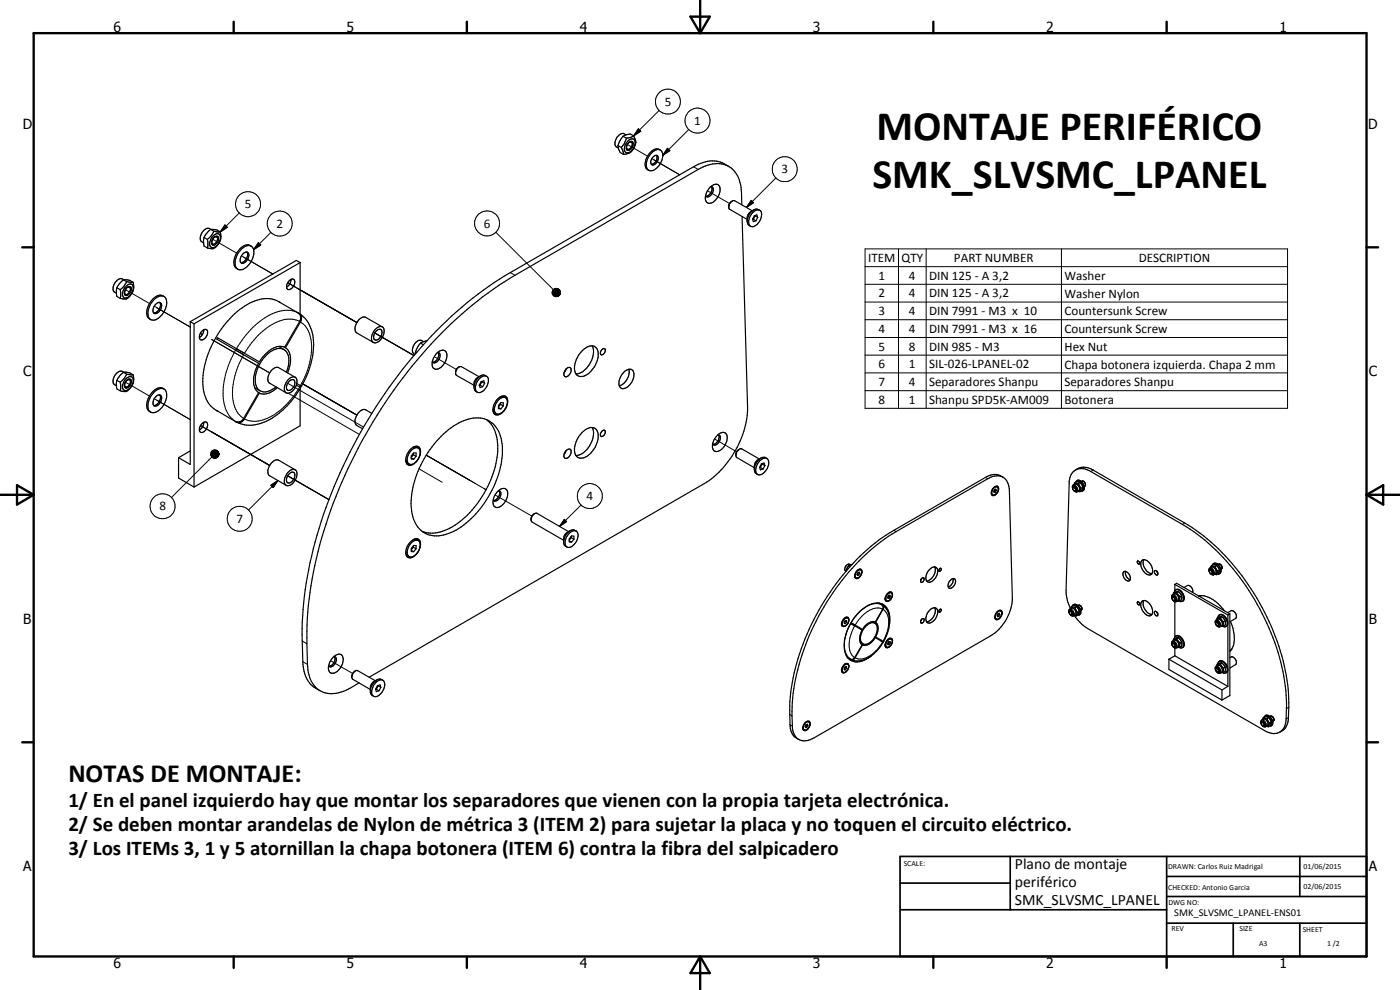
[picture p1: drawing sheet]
<svg xmlns="http://www.w3.org/2000/svg" width="420mm" height="297mm" viewBox="0 0 420 297" stroke-linecap="round" stroke-linejoin="round" font-family="sans-serif">
<g fill="none" stroke="#000" stroke-width=".3">
<path d="M191.6 38.7l.7 .7-2.2 1.4zM197.8 33.1l-7.7 7.7M206.7 38.9l-7.8 7.7M188.3 43.3l6 3.6M195.6 47.6l8.4 4.9-7.8-4.5M200.3 44.5l.7 .7-2.1 1.4zM208.1 50l1.4 .8M212.3 57.2l6.7 3.9M232.9 53.4l-8.9 8.8M63.8 71.8l7.2 4.1M67.5 67.5l.7 .7-2.1 1.4zM71.8 63.9l-5.7 5.7"/>
<path d="M72.5 76.8l9.4 5.4-8.7-5M77.5 72.8l.8 .7-2.2 1.4zM81.3 69.7l-5.2 5.2M148.8 69.7l17.3 17.2M225.5 60.1l.6 .7-2.1 1.4zM259.6 74.7h126.8v47.8h-126.8zM269.7 74.7v47.8M277.9 74.7v47.8M318.5 74.7v47.8M37.7 86.9l7.2 4.2M46.3 91.9l10.8 6.2-10.1-5.8M86.3 84.8l20.8 12"/>
<path d="M89.5 93.9a9.4 9.4 0 0 0-9.3 1 28.6 28.6 0 0 0-9.3 9.7M89.9 96.4a8.9 8.9 0 0 0-9 1.4 24.1 24.1 0 0 0-7.5 8.2M90.2 96.6a8.8 8.8 0 0 1 3.3 8.4 24 24 0 0 1-3.3 10.7M112.5 99.9l11.7 6.8M153.2 81.8l1.3 .8M165.7 87.7l2.5 .1-2.5 .1zM165.7 87.9l2.5-.1-2.4 .4zM165.7 87.8h2.5M165.8 87.4l2.4 .4-2.5-.1zM165.8 88.2l2.4-.4-2.3 .6zM165.9 87.1l2.3 .7-2.4-.4zM165.9 88.4l2.3-.6-2.2 .8z"/>
<path d="M166 86.9l.2-.2 2 1.1zM166 86.9l2.2 .9-2.3-.7zM166 88.6l2.2-.8-2 1zM166.2 86.7l.3-.1 1.7 1.2zM166.2 88.8l2-1-1.7 1.1zM166.5 86.6l.2-.1 1.5 1.3zM166.5 88.9l1.7-1.1-1.5 1.2zM166.7 86.5h.3l1.2 1.3zM166.7 89l1.5-1.2-1.2 1.2zM167 86.5l.3 .1 .9 1.2zM167.3 86.6l.2 .1 .7 1.1zM167.5 86.7l.7 1.1z"/>
<path d="M167.8 86.8l.4 1zM167.9 87l.3 .8zM168.1 87.2l.1 .6zM168.2 87.8l-.9 1.2h-.3zM168.2 87.8l-.7 1.1-.2 .1zM168.2 87.8l-.7 1.1zM168.2 87.8l-.4 .9zM168.2 87.8l-.3 .8zM168.2 87.8l-.1 .5zM168.2 87.8v.3zM259.6 80h126.8M259.6 85.3h126.8"/>
<path d="M259.6 90.6h126.8M259.6 95.9h126.8M37.7 114.7l7.2 4.1M46.3 119.6l10.8 6.3M63.5 101.9l17.4 10M70.7 105a26.3 26.3 0 0 0-3.7 14.5 9 9 0 0 0 3.7 7M73.1 106.4a20.6 20.6 0 0 0-2.8 15.3 6.8 6.8 0 0 0 2.8 3.9M86.3 115l22.8 13.1M86.5 118l21.4 12.3M89.9 116.1a20.2 20.2 0 0 1-11.7 10.1 6.9 6.9 0 0 1-4.8-.5M90.9 115.2l16.2 9.3M130.3 107l6.7 3.9"/>
<path d="M259.6 101.3h126.8M259.6 106.6h126.8M259.6 111.9h126.8M259.6 117.2h126.8M60.2 127.7l20.7 12M63.2 136.1l2.5 .2-2.5 .1zM63.2 136.4l2.5-.1-2.4 .4zM63.2 136.2h2.5M63.3 135.8l2.4 .5-2.5-.2zM63.3 136.7l2.4-.4-2.3 .6zM63.4 135.6l2.3 .7-2.4-.5zM63.4 136.9l2.3-.6-2.2 .8z"/>
<path d="M63.5 135.4l.2-.2 2 1.1zM63.5 135.4l2.2 .9-2.3-.7zM63.5 137.1l2.2-.8-2 1zM63.6 137.2l-12.1 12.1M63.7 135.2l.3-.1 1.7 1.2zM63.7 137.3l2-1-1.7 1.1zM64 135.1l.3-.1 1.4 1.3zM64 137.4l1.7-1.1-1.4 1.2zM64.3 135h.2l1.2 1.3zM64.3 137.5l1.4-1.2-1.2 1.2zM64.5 135h.3l.9 1.3zM64.8 135l.3 .1 .6 1.2z"/>
<path d="M65.1 135.1l.6 1.2zM65.3 135.3l.4 1zM65.4 135.5l.3 .8zM65.6 135.7l.1 .6zM65.7 136.3l-.9 1.2h-.3zM65.7 136.3l-.9 1.2zM65.7 136.3l-.6 1zM65.7 136.3l-.4 .9zM65.7 136.3l-.3 .7zM65.7 136.3l-.1 .5zM65.7 136.3v.2zM127.9 136.6l18 10.3-.6-.3"/>
<path d="M214.4 131.7l6.7 3.9M81.3 145.6l2.1-1.4-1.4 2.1zM83.4 144.2l-8.8 8.8M86.3 142.7l12.4 7.2M125.8 140.7l6.9 4M148.6 148.5l11 6.4M169.4 155.8l.6 .7-2.1 1.4zM174.4 151.5l-6.5 6.4M268.3 159.1l.6 .4M295.7 143.3l.7 .3M297.5 147.8l.3 .6M299.2 146h-.7"/>
<path d="M322.3 145.9a.87 .87 0 0 1 .7 1.3M324.8 144.3l-.1 .2M325.4 145.8h.3M328.1 141.1l-.7 .4M355.5 156.9l-.6 .5M256.5 172.8l.3 .5M258.1 170.9h-.6M352 178.9a.89 .89 0 0 1 .8 1.3M360.5 178.7l-.6 .2M363.3 170.8a.87 .87 0 0 1 .7 1.3M365.8 169.2l-.1 .2M366.5 170.7h.2"/>
<path d="M90.7 192.3l1.4 .9M90.9 198.5l1.4 .8M99.2 198.2l6.6 3.9M255.3 187.1a10.8 10.8 0 0 0-1.4 9l.4 .8 1 .9M256.5 187.7a10.2 10.2 0 0 0-1.3 8l.4 .8 .9 .8M264.7 181.5a5.2 5.2 0 0 0-5.7 1.2l-1.9 1.8-1.7 2.4M264.9 192.6a10.5 10.5 0 0 1-6.3 5.1l-2-.3M264.9 182.8a5.3 5.3 0 0 0-5.8 1.6l-2.5 3.1M265 182.8a5.3 5.3 0 0 1 1.5 5.9l-1.5 3.7M298.6 185.1l.3 .5M299.6 183.3h.6M321.2 183.2l.6 .2 .3 .5-.2 .5"/>
<path d="M323.8 181.6l-.1 .1M324.4 183h.2M352 192.8a.85 .85 0 0 1 .8 1.3M365.1 186.4a.87 .87 0 0 1 .8 1.3M369.7 194.6l-.6 .6M237 214.4l.7 .4M237.1 217.5l.7 .4M240.9 218.4l.3 .5M242 216.5h.6M365.1 200.3a.85 .85 0 0 1 .8 1.3M378.8 216.5a.82 .82 0 0 1 .8 .3 .82 .82 0 0 1-.1 .9M381.4 214.8l-.1 .2"/>
<path d="M382.2 216.3h-.2M386.7 215.3l-.7 .4M386.8 212.2l-.7 .4"/>
<circle cx="200.5" cy="30.5" r="3.8"/>
<circle cx="209.3" cy="36.2" r="3.8"/>
<circle cx="235.5" cy="50.8" r="3.7"/>
<circle cx="74.5" cy="61.3" r="3.8"/>
<circle cx="83.9" cy="67.1" r="3.7"/>
<circle cx="146.2" cy="67" r="3.7"/>
<circle cx="48.8" cy="151.9" r="3.8"/>
<circle cx="71.9" cy="155.6" r="3.8"/>
<circle cx="177" cy="148.8" r="3.8"/>
</g>
<g fill="none" stroke="#000" stroke-width=".35">
<path d="M185.5 43.7l.1 .7M185.5 43.7l1 .5M185.6 44.4l.1 .5a2.11 2.11 0 0 0 1.4 1.5M186.5 44.2l.5 1.2 .1 1M187 40.9l-1.1 1.6-.4 1.2M187 40.9l1 .5M187.9 40.5a1.97 1.97 0 0 0-3 1.3 1.65 1.65 0 0 0 .7 2.6M187.9 40.4h.3a1.92 1.92 0 0 1 1.9 .4M187.9 40.4l-.9 .5M188 41.4l-.8 1.9-.7 .9M188.4 43.1l.4-.4a.69 .69 0 0 1 .8-.3 .69 .69 0 0 1 .5 .8 1.56 1.56 0 0 1-2 1.8 1.91 1.91 0 0 1 .3-1.9zM188.7 42.8a.69 .69 0 0 1 1 0 .69 .69 0 0 1-.1 1 .96 .96 0 0 1-1.5 .8l-.1-.6z"/>
<path d="M190.1 40.8a3 3 0 0 1 .5 2.9 3.6 3.6 0 0 1-3.5 2.7M190.1 40.8l-1.1 .5-1 .1M190.4 43.9a1.46 1.46 0 0 0-.6-2.2 3.1 3.1 0 0 0-2.2 3.8 1.43 1.43 0 0 0 2.3-.6l.3-.6M196 45.5a1.72 1.72 0 0 1 2.7 .1 4.8 4.8 0 0 1-3.1 5.6 1.87 1.87 0 0 1-1.5-2.8l.5-1.2zM197 46.6a2.04 2.04 0 0 1-1.5 2.7M197 46.6a1.98 1.98 0 0 0-1.5 2.7M197 46.6a1.35 1.35 0 0 1 0 2.3 .95 .95 0 0 1-1.5 .4M197.8 44.8a2.56 2.56 0 0 0-3 1.3 4.4 4.4 0 0 0-.9 4.4l.8 .6M197.8 44.8l.4 .2M213.1 56.1a1.64 1.64 0 0 1 3 .1 4.5 4.5 0 0 1-3 4.8 1.54 1.54 0 0 1-1.4-2.3l.5-1.2zM213.3 56h.2M213.5 56a1.65 1.65 0 0 1-.2 2.7 .91 .91 0 0 1-1.6 0"/>
<path d="M213.5 56a2.18 2.18 0 0 1-1.6 2.8M218.7 50a8.4 8.4 0 0 0-9.1-.7l-56.4 32.5a116.5 116.5 0 0 0-33.7 30.8 143.6 143.6 0 0 0-27.9 64.4 102.7 102.7 0 0 0-.7 21.5 9 9 0 0 0 5.2 8.8M61.2 71.2l-.1 1 .1 1.6 1.1 .6M61.2 71.2l1.1 .6M62.3 71.8v2.6M63.2 68.8l-1.4 1.4-.6 1M63.2 68.8l1.9 .2 1 .6M63.2 68.8l1 .6M63.3 68.8a1.98 1.98 0 0 0-2.9 1.4 1.65 1.65 0 0 0 .7 2.7M64 71.5l.6-.5h.4a1.34 1.34 0 0 1 0 1.5 1.34 1.34 0 0 1-1.3 .7l-.1-.8zM64.1 71.3a.82 .82 0 0 1 1.2-.4 .82 .82 0 0 1 .2 1.2 1.52 1.52 0 0 1-1.8 1.3l-.2-.8zM64.2 69.4l1.9 .2"/>
<path d="M64.2 69.4a5.4 5.4 0 0 1-1.9 2.4M65.3 73.4a1.29 1.29 0 0 1-1.1 .9 1.29 1.29 0 0 1-1.2-.6 3.1 3.1 0 0 1 2.4-3.6 1.68 1.68 0 0 1 .3 2.7 2.36 2.36 0 0 1-2.3 1.8l-1.1-.2M66.1 69.6l.1 .8a3.6 3.6 0 0 1-.9 3.1M72.5 74.7a2.35 2.35 0 0 1 3.1-.7 4.2 4.2 0 0 1-.6 5 3.5 3.5 0 0 1-3.6 1.8 2.46 2.46 0 0 1-.6-3.2l.5-1.4zM72.9 76.2a.99 .99 0 0 1 1.5-.4 .99 .99 0 0 1 .2 1.4 1.76 1.76 0 0 1-2.3 1.6 2.2 2.2 0 0 1 .6-2.6zM74.1 75.6a2.35 2.35 0 0 1-1.8 3.2M75.4 73.8a2.65 2.65 0 0 0-3.5 1 4.8 4.8 0 0 0-1.3 5.4l.8 .6M90.1 78.8l-1.2-.7-31.8 18.4M90.1 78.8v15.4M90.1 78.8l-31.9 18.4M218.7 61.9a1.72 1.72 0 0 1 1.8-1.7l5.3 3M219.8 60.3a1.78 1.78 0 0 0-.9 2.4l5.3 3.1"/>
<path d="M222.6 61.5l-.1-3.6a8.5 8.5 0 0 0-4.7-8.4 9.8 9.8 0 0 0-8.3 1.3l-55 31.8a124 124 0 0 0-40.1 40.1 146.1 146.1 0 0 0-16.5 34.5 109.1 109.1 0 0 0-5.5 43 7.7 7.7 0 0 0 5.8 7.8 10.9 10.9 0 0 0 7.1-1.6l2.5-1.5M222.7 64.9l1.7 57.2a28.4 28.4 0 0 1-13 23l-100.6 58.1M225.7 64.1l.5-.6a1.35 1.35 0 0 1 1.9-.4 1.35 1.35 0 0 1 .4 1.9 3.1 3.1 0 0 1-3.2 2.9 2.42 2.42 0 0 1 .2-3.5zM226.1 65.8h-.3M226.1 65.8l.8 .5M226.2 63a2.98 2.98 0 0 0-1.5 4.5l.5 .4M226.6 64.7v.1M226.6 64.8l-.5 1M226.6 64.8l.8 .4M227.4 65.2l-.3-.7-.7 .2-.6 1 .3 .8 .8-.2M227.4 65.2l-.5 1.1M228 63.1a2.17 2.17 0 0 0-3.2 1.3l-.6 1.8"/>
<path d="M35.1 86.4l-.2 .8 .2 1.7 1 .6M35.1 86.4l1 .5M36.1 86.9v2.6M37 83.9l-1.1 1.1-.8 1.4M37 83.9l2 .2 1 .6M37 83.9l1 .6M37.1 83.9a1.79 1.79 0 0 0-2.7 1.1 1.83 1.83 0 0 0 .6 3M37.5 86.2l.5-.5a1.14 1.14 0 0 1 1.6-.4 1.14 1.14 0 0 1 .4 1.6 2.89 2.89 0 0 1-2.6 2.5 1.91 1.91 0 0 1-.1-2.9zM37.9 86.5l.9-.4a1.49 1.49 0 0 1-1 2.3l-.3-.3-.1-.6zM38 86.4a.77 .77 0 0 1 .8-.5 .77 .77 0 0 1 .6 .8 1.62 1.62 0 0 1-1.9 1.8 1.77 1.77 0 0 1 .5-2.1zM38 84.5l2 .2M38 84.5l-.8 1.4-1.1 1"/>
<path d="M40 84.7a4.3 4.3 0 0 1-2 5l-1.9-.2M46.3 89.8a2.17 2.17 0 0 1 3.4-.4 5.4 5.4 0 0 1-3.5 6.7 1.83 1.83 0 0 1-1.8-2.6 6.6 6.6 0 0 1 1.9-3.7zM47.9 90.7a2.37 2.37 0 0 0-1.8 3.2M47.9 90.7l.2 .1a2.07 2.07 0 0 1-.8 3.1l-.7 .2-.5-.2M48 90.7a2.37 2.37 0 0 1-1.9 3.2M49.2 88.9a2.34 2.34 0 0 0-3.2 .7 4.9 4.9 0 0 0-1.6 5.7l.8 .6M57.1 96.5v42.9l-3.5-2.1M57.1 96.5l1.1 .7M58.2 97.2v48.9M60.2 99.9l.5 .5M60.5 99.4a.93 .93 0 0 1 .9-.6 .93 .93 0 0 1 .9 .6 2.08 2.08 0 0 1-2.2 2.5 1.87 1.87 0 0 1 .4-2.5zM61.2 98.9a2.71 2.71 0 0 1-1.4 2.4"/>
<path d="M84 90.7a8.8 8.8 0 0 0-9.1 .3 29.2 29.2 0 0 0-14 24.3 8.9 8.9 0 0 0 3.9 7.7l.4 .3M84.1 90.8l-.2-.2 5.6 3.3M86.9 84.1a.84 .84 0 0 1 .9-.4 .84 .84 0 0 1 .7 .7 2 2 0 0 1-2.2 2.4 1.95 1.95 0 0 1 .6-2.7zM87.3 83.8a2.6 2.6 0 0 1-1.3 2.3M89.5 93.9a1.89 1.89 0 0 1 .4 2.5l-4.5 7.8M89.5 93.9a1.75 1.75 0 0 1 .7 2.7l-4.5 7.8M89.8 94.1a10.3 10.3 0 0 1 4.3 9.3 26.2 26.2 0 0 1-3.6 12.5M112.7 98.8a1.42 1.42 0 0 1 1.2-.8 1.42 1.42 0 0 1 1.3 .7 3.5 3.5 0 0 1-3 4.1 1.89 1.89 0 0 1-.4-2.7zM112.9 99.4a.93 .93 0 0 1 .9-.6 .93 .93 0 0 1 .8 .6 2 2 0 0 1-2.3 2.5 2.1 2.1 0 0 1 .6-2.5zM114.8 98.1l-5-2.9a2.29 2.29 0 0 0-2.8 1.7 2.33 2.33 0 0 0 .1 3l4.9 2.8M35.1 114.1l-.2 .9 .2 1.7 1 .6M35.1 114.1l1 .6"/>
<path d="M36.1 114.7v2.6M37 111.7l-1.1 1.1-.8 1.3M37 111.7l1.6 .1 1.4 .6M37 111.7l1 .6M37.1 111.7a1.98 1.98 0 0 0-2.9 1.4 1.63 1.63 0 0 0 .8 2.6M37.5 114.9l-.1 .3M37.6 114.7l.4-.6 .8-.2a1.32 1.32 0 0 1 .1 1.5 1.32 1.32 0 0 1-1.4 .6l-.1-.8M38 114.2l.4-.4a.66 .66 0 0 1 .7 0 .66 .66 0 0 1 .3 .7 1.78 1.78 0 0 1-1.8 1.9 1.35 1.35 0 0 1 .2-2zM38 112.3l2 .1M38 112.3l-.8 1.3-1.1 1.1M39.5 115.7a1.82 1.82 0 0 1-2.5 1.2 2.83 2.83 0 0 1 2.4-3.9l.3 .2a2.71 2.71 0 0 1-.8 3.4l-.9 .9-1.9-.2M40 112.4l.2 1.4-.2 1.3-.4 .6"/>
<path d="M46.3 117.6a2.35 2.35 0 0 1 3.4-.5 5.2 5.2 0 0 1-3.8 6.7 1.85 1.85 0 0 1-1.5-2.5 6.6 6.6 0 0 1 1.9-3.7zM47.9 118.5a2.37 2.37 0 0 0-1.8 3.2M47.9 118.5a1.51 1.51 0 0 1 .1 2.4 1.31 1.31 0 0 1-1.9 .8M48 118.5a2.37 2.37 0 0 1-1.9 3.2M49.2 116.7a2.57 2.57 0 0 0-3.5 .9 4.9 4.9 0 0 0-1.3 5.5l.8 .5M71.2 104.7l-.3 .5M76.4 116.3l1.7 1M77.6 117.8l-4.6 7.9-.8 .8-1.3 .1M77.6 117.8l.2 .1M77.8 117.9l-4.7 8.1a1.83 1.83 0 0 1-1.8 .7M83.2 116.3a5.2 5.2 0 0 1-5.4 1.6M83.6 103.9l1.6 1"/>
<path d="M85.4 104.2a5.1 5.1 0 0 0-5.6 1.9l-2 2.5-12.5-7.3-.2 .5 12.5 7.2a8.2 8.2 0 0 0-.8 8l.8 .8M85.4 104.2l.3 .2M85.7 104.4a5 5 0 0 1 1.2 5.7l-.6 1.8M85.9 111.7a5.6 5.6 0 0 0-.5-6.7 4.2 4.2 0 0 0-5.1 1.2 9.8 9.8 0 0 0-3.3 10 3.1 3.1 0 0 0 4.9 .6l.9-.7M86.7 114.5a.91 .91 0 0 1 1.1-.6 .91 .91 0 0 1 .7 .9 2.27 2.27 0 0 1-2.2 2.3 1.84 1.84 0 0 1 .4-2.6zM88.6 113.2l-5-2.9a2.52 2.52 0 0 0-2.9 2.1 2.09 2.09 0 0 0 .2 2.6l5 2.9M88.6 113.2a2.95 2.95 0 0 0-3.2 2.8 1.27 1.27 0 0 0 0 1.4 1.27 1.27 0 0 0 1.4 .5 3.8 3.8 0 0 0 2.3-2.8M88.6 113.2l.5 .6v1.3M88.9 115.6l1.2 .6M89.1 115.1l1.4 .8M90.1 116.2l.1 .1a27.3 27.3 0 0 1-5.8 7.1 14.1 14.1 0 0 1-11 4.1l-2.7-1M90.1 115.7v.5"/>
<path d="M90.1 116.6v11.2l-31.9 18.3M90.5 115.9h.1M124.7 105.7v.4M124.7 105.7l.2 .1M126.2 103l-.9 1.2-.6 1.5M126.2 103l.9 .4M127.1 102.5a1.97 1.97 0 0 0-3 1.3 1.65 1.65 0 0 0 .4 2.5M128.1 102.3l-1.9 .7M129.7 108.5l.2 .2M131.1 105.9a1.64 1.64 0 0 1 3 .1 4.4 4.4 0 0 1-3 4.8 1.54 1.54 0 0 1-1.4-2.3l.5-1.2zM131.3 105.8h.2M131.5 105.8a2.2 2.2 0 0 1-1.6 2.9"/>
<path d="M131.5 105.8a1.46 1.46 0 0 1 0 2.4 1.11 1.11 0 0 1-1.6 .5M137.6 110.2l-.6 .7-.3 .8M143.8 113l-5.3-3a1.69 1.69 0 0 0-1.5 .9 1.69 1.69 0 0 0 0 1.7l5.3 3M144.1 115.6h-.3M144.1 115.6l.8 .4M144.2 112.8a3.1 3.1 0 0 0-1.7 4.3 1.69 1.69 0 0 0 2.7 0 3.5 3.5 0 0 0 1-4.1l-.2-.1M144.6 114.5v.1M144.6 114.6l-.5 1M144.6 114.6l.8 .4M145.4 115l-.2-.7-.8 .2-.6 1 .3 .8 .8-.3M145.4 115l-.5 1M146 112.9a1.76 1.76 0 0 0-2.7 .7l-.8 1.3-.2 1.1"/>
<path d="M146 112.9a2.64 2.64 0 0 0-3 2 2.44 2.44 0 0 0 .1 2.7M150 119.2a4 4 0 0 0-1.6 5 1.94 1.94 0 0 0 2.5-.6M150 119.2a1.39 1.39 0 0 1 1.6-.3 1.39 1.39 0 0 1 .8 1.5 3.8 3.8 0 0 1-3.2 3.8l-1-.6-.3-.8M150.3 119l-.3 .2M150.3 119a1.69 1.69 0 0 1 1.8 .7 1.69 1.69 0 0 1 0 2l-.3 .7-1 1.2M151.6 119.3a3.5 3.5 0 0 0-3.2 4l.3 .7M169.9 110.7a.8 .8 0 0 1 1-.5 .8 .8 0 0 1 .5 1.1 1.62 1.62 0 0 1-2 1.6 2.05 2.05 0 0 1 .5-2.2zM169.9 110.7l-.6 1.1M174.7 105.3a3.2 3.2 0 0 1 3.9-1.2 4.1 4.1 0 0 1 .2 5.1 5.6 5.6 0 0 1-4.5 3.8 2.52 2.52 0 0 1-1.8-3.5l.6-2zM177.7 103.8a4.7 4.7 0 0 1-.1 4.3l-.8 1.4a5.1 5.1 0 0 1-4 2.7M180.6 104.9l.7-.3a1.14 1.14 0 0 1-.7 1.9 .86 .86 0 0 1-.5-.8 .86 .86 0 0 1 .5-.8zM187.2 111.7a1.66 1.66 0 0 1 1.5-.9 1.66 1.66 0 0 1 1.5 .9 4.2 4.2 0 0 1-3.5 4.9 1.86 1.86 0 0 1-.8-2.8z"/>
<path d="M188.7 110.8a4.4 4.4 0 0 1-2.9 4.9M53.6 137.3v6.1l4.6 2.7M57.1 135.3l-3.5 2M60.5 127.2a.93 .93 0 0 1 .9-.6 .93 .93 0 0 1 .9 .6 2.08 2.08 0 0 1-2.2 2.5 1.87 1.87 0 0 1 .4-2.5zM61.2 126.7a2.71 2.71 0 0 1-1.4 2.3M65.3 123.4l-.2-.2 5.6 3.3M70.7 126.5l.5 .1M111.6 124l-1.8-1a2.73 2.73 0 0 0-3.1 2.5l-.2 1 .3 .8 2 1.4M121.8 137.9l.2 .8 .8 .5M123 135a2.2 2.2 0 0 1 2.7-.9 3.9 3.9 0 0 1-2.1 5.4 1.3 1.3 0 0 1-1.4-.2 1.3 1.3 0 0 1-.4-1.3l.3-1.5zM123.4 137.4l.8 .4M123.9 134.3a1.67 1.67 0 0 1 2 .4 1.67 1.67 0 0 1 0 2.1 3.2 3.2 0 0 1-2.9 2.5 2.17 2.17 0 0 1-.2-3.3 2.57 2.57 0 0 1 2.6-1.6"/>
<path d="M124 136.1l.1 .3M124.1 136.4l.8 .5M124.1 136.4l-.7 .8M124.9 136.9v-1h-.7l-.8 .9v.9l.8 .1M124.9 136.9l-.7 .9M132.4 130.9a15.3 15.3 0 0 1 11.8-5.5 7.6 7.6 0 0 1 6.3 6.8 26.4 26.4 0 0 1-5.1 18.6 21.2 21.2 0 0 1-13 9.9 7.1 7.1 0 0 1-8.5-5.6 24 24 0 0 1 2.9-16.5 33.3 33.3 0 0 1 5.6-7.7zM146 125.9a9.9 9.9 0 0 1 3.4 7.7 30.1 30.1 0 0 1-14.4 24.9 10 10 0 0 1-8.3 .9M149.6 122.3l.7 .4M150.2 120.9v.4M150.2 121.3l.8 .5M150.2 121.3l-.6 .8M151 121.8v-.9l-.7-.1-.7 .9v.9l.7 .1"/>
<path d="M151 121.8l-.7 .9M169.9 135.2a.84 .84 0 0 1 .7-.5 .84 .84 0 0 1 .8 .6 1.84 1.84 0 0 1-1.9 2.2 1.83 1.83 0 0 1 .4-2.3zM169.9 135.2l-.6 1.1M174.7 129.8a3.1 3.1 0 0 1 4.1-1.1 3.6 3.6 0 0 1 .4 4 7.9 7.9 0 0 1-3.8 4.6 2.22 2.22 0 0 1-2.4-.4 2.22 2.22 0 0 1-.6-2.4 8.2 8.2 0 0 1 2.3-4.7zM177.7 128.3a6.5 6.5 0 0 1-2.3 7.3l-1.5 .9-1.1 .2M180.6 129.4l.8-.3a1.11 1.11 0 0 1 .1 1.3 1.11 1.11 0 0 1-1.3 .4v-.8zM213.9 133.1l.1 .2M215.3 130.6a1.67 1.67 0 0 1 2.8-.2 4.2 4.2 0 0 1-3.1 5.1 1.48 1.48 0 0 1-1.2-2l.5-1.5zM215.4 130.5h.2M215.6 130.5a1.65 1.65 0 0 1-.2 2.6l-.9 .5-.5-.3M215.6 130.5a2.17 2.17 0 0 1-1.6 2.8M220.8 136.6l.2 .6 5.4 3.1"/>
<path d="M221.3 135.2l-.5 1.4M221.7 134.9l-.7 .9-.2 .8M221.7 134.9l-.2 .2M221.7 134.9l.4-.2h.6l5.2 3M228 138.2l.6-.4a1.32 1.32 0 0 1 1.8-.1 1.32 1.32 0 0 1 .3 1.7 3.7 3.7 0 0 1-3 3.1 1.76 1.76 0 0 1-.7-2.5zM228.2 137.5a4.7 4.7 0 0 0-1.8 3.2M228.7 139.1l.1 .1M228.8 139.2l-.6 1.1M228.8 139.2l.8 .5M229.6 139.7l-.3-.8-.8 .3-.5 1 .2 .8 .8-.3M229.6 139.7l-.6 1M230.2 137.5a2.18 2.18 0 0 0-3 .6l-.8 1.5v1.4l.2 .8 .8 .6"/>
<path d="M86.3 141.9a1.77 1.77 0 0 1 2.5-.8 3.4 3.4 0 0 1-2.7 4.6 1.98 1.98 0 0 1-.3-3.1zM86.9 142a.84 .84 0 0 1 1-.4 .84 .84 0 0 1 .6 .9 2.25 2.25 0 0 1-2.2 2.4 1.92 1.92 0 0 1 .6-2.9zM88.6 141l-5-2.9a2.74 2.74 0 0 0-3.1 2.4l-.1 .8a1.38 1.38 0 0 0 .5 1.4l5 2.9M148 150l.1 .2M149.1 147.7a1.92 1.92 0 0 1 2.9-.7 4 4 0 0 1-3.1 5.3 2.13 2.13 0 0 1-.7-3.1zM149.6 147.3h.2M149.8 147.3a1.11 1.11 0 0 1 .3 1.8 1.38 1.38 0 0 1-2 1.1M149.8 147.3a2.17 2.17 0 0 1-1.7 2.9M159.4 156l.3 .6 9.5 5.5M159.4 155.7v.3M159.5 155.4l-.1 .6M160.4 154.1l-.9 1.3"/>
<path d="M160.4 154.1h.8l9.4 5.4M160.4 154.1l-.7 .6-.3 .7M171.1 159.3l-1.1 .6-.6 .6-.2 1.1v1.2a1.65 1.65 0 0 0 1.3 1.5 1.65 1.65 0 0 0 1.8-.9 3.2 3.2 0 0 0 .7-4 2.47 2.47 0 0 0-3 1.8 2.67 2.67 0 0 0 0 2.8M172.9 159.3a2.26 2.26 0 0 0-3.2 1.4l-.5 1.8M228.2 140.3h-.2M228.2 140.3l.8 .4M298 146.6l1-.8a.96 .96 0 0 1 .5 1.6 1.35 1.35 0 0 1-1.8 1.1l-.2-.8zM298.2 147.4h.2M298.2 147.4l.2 .4 .3-.1M298.4 147.4l.3 .3M298.4 146.3l.4-.3a.97 .97 0 0 1 .9 .8 .97 .97 0 0 1-.5 1.1 .82 .82 0 0 1-1.2 .6 .82 .82 0 0 1-.2-1.3zM298.6 146.9l-.2 .5"/>
<path d="M298.6 146.9l.4 .3M298.6 146.9h.1M299 147.2l-.1-.4-.4 .1-.3 .5M299 147.2l-.3 .5M299.2 146l.1 .1M301 143.2a4.5 4.5 0 0 0-5.3 .1l-27.4 15.8a64.9 64.9 0 0 0-23.3 25.3 61.3 61.3 0 0 0-7.8 34.2l.4 1.3a3.4 3.4 0 0 0 2.1 2M321.9 146.4a.49 .49 0 0 1 .6-.1 .49 .49 0 0 1 .3 .6l-.1 .3h-.3M322 146.8l-.1-.6a.71 .71 0 0 1 1.1 .1 .71 .71 0 0 1-.2 1M322.1 145.6a1.21 1.21 0 0 1 1.5-.1 1.21 1.21 0 0 1 .4 1.5l-.8 .6M322.1 145.5a1.33 1.33 0 0 1 1 2.1l-.5-.1-.5-.5M322.1 145.5a1.08 1.08 0 0 0-.2 1.2 1.08 1.08 0 0 0 1 .6M322.1 146a.84 .84 0 0 1 .8 1.3"/>
<path d="M322.6 144.8a1.51 1.51 0 0 1 2.3 1.2v.2M322.6 144.8l1.1 .3M322.6 144.8l-.2 .6M322.8 141a4.4 4.4 0 0 1 5.3 .1l27.4 15.8a67.2 67.2 0 0 1 26.7 32.6 55.3 55.3 0 0 1 4.3 27.3l-.8 1.7-1.6 1.2M323.1 144.3a1.98 1.98 0 0 1 1.8 3l-.4 .1M323.1 144.3l-.2 .3M323.2 144.3a1.34 1.34 0 0 1 2 1l.2 .6M323.5 147.4l.6 .1M323.7 145.1l.8 1.4M324.2 144.8l-.5 .3M324.5 146.5l-.4 1M324.9 146.2l-.3 1-.5 .3"/>
<path d="M324.9 146.2l-.4 .3M325.2 144.4l.4 .5M325.2 144.4l-.6 .2M325.3 144.4l-.4-.1-.3 .2M325.4 144.6l.3 .6M325.4 145.9v1l-.5 .4M325.7 144.9v.3M325.7 145.5l-.3 .3M325.7 145.2l.1 .2M325.7 145.2v.3M325.8 145.5l-.4 .4M121.8 165.7l.1 .5"/>
<path d="M121.8 166.2a1.34 1.34 0 0 0 .9 1.2 1.34 1.34 0 0 0 1.5-.4 4 4 0 0 0 1.6-4.6 1.56 1.56 0 0 0-2.3 .4 3.4 3.4 0 0 0-.9 4.1M123.4 165.1l.8 .4M123.9 162.1l1-.3 .6 .4M124 163.8l.1 .4M124.1 164.2l.8 .4M124.1 164.2l-.7 .8M124.9 164.6v-.9h-.7l-.8 .8v1h.8M124.9 164.6l-.7 .9M125.4 165.6a2.06 2.06 0 0 1-3.2 1l-.3-.4M125.5 165.5a3.3 3.3 0 0 0 .2-3.6 2.48 2.48 0 0 0-3.2 1.6l-.5 1.2-.2 1.5M170.8 162.3l.7 .4M171.4 161l.1 .3"/>
<path d="M171.5 161.3l.7 .5M171.5 161.3l-.7 .8M172.2 161.8v-.9l-.7-.1-.7 .9v.9l.7 .1M172.2 161.8l-.7 .9M253.8 169.9l-.1 .2M254 171.1v.1M254 171.1l.1 .1M254 171.2h.1M254.8 169.7l-.8 1.4M254.8 169.7l.4 .2M255.2 169.5a1.27 1.27 0 0 0-1.3 .2 1.27 1.27 0 0 0-.3 1.4l.3 .3M255.7 169.3l-.9 .4"/>
<path d="M256.8 173.3l.1 .1M257 171.4l1-.7a1.22 1.22 0 0 1 .2 2.2 .88 .88 0 0 1-1 .7 .88 .88 0 0 1-.7-1zM257.2 171.4l.6-.5a.88 .88 0 0 1 .8 .7 .88 .88 0 0 1-.3 .9 1.11 1.11 0 0 1-1.6 .7 1.9 1.9 0 0 1 .5-1.8zM257.2 172.3h.1M257.3 172.3l.4 .3M257.6 171.7v.1M257.6 171.8l-.3 .5M257.6 171.8l.4 .2M257.8 168.3a53.6 53.6 0 0 1 11.1-8.8l27.5-15.9a3.8 3.8 0 0 1 6.1 1.4l.4 2.2 .9 32.1a14.2 14.2 0 0 1-6.5 11.5l-53 30.6a3.9 3.9 0 0 1-6.3-1.9 58.4 58.4 0 0 1 7-33.2 71.7 71.7 0 0 1 12.8-18zM258 172l-.1-.3-.4 .1-.3 .5 .1 .4 .4-.1M258 172l-.3 .6M265.6 179.8l.5 .5"/>
<path d="M266.5 179.4l.3 .2M266.6 177.8l.8-.2a1.64 1.64 0 0 1 .2 1.7 1.64 1.64 0 0 1-1.5 1 1.61 1.61 0 0 1 1.4-2.5l.3 .5-.2 1M266.7 177.8a2.09 2.09 0 0 0-.9 2.5l.3 .2 .6-.2 .8-.8M266.7 178.7l.1 .2M266.8 178.9l-.3 .3M266.8 178.9l.4 .2M266.9 177.7l.6 .2M267.2 179.1v-.5h-.4l-.3 .5v.4l.3 .1M267.2 179.1l-.4 .5M276.6 173.6a.47 .47 0 0 1 .7-.2 .47 .47 0 0 1-.1 .8 .53 .53 0 0 1-.8 .5 .53 .53 0 0 1 0-.9zM276.6 173.6l-.3 .5M278.8 171.1a1.53 1.53 0 0 1 2.4-.6 3.2 3.2 0 0 1-2.7 4.2 1.97 1.97 0 0 1-.2-3z"/>
<path d="M280.5 170.1a3.3 3.3 0 0 1-2.4 4.2M281.9 170.7l.4-.2a.5 .5 0 0 1 .1 .6 .5 .5 0 0 1-.6 .2zM285.6 173.8a.84 .84 0 0 1 1.1 .1 .84 .84 0 0 1 0 1.1 1.47 1.47 0 0 1-2 1.3 2.13 2.13 0 0 1 .9-2.5zM286 173.6a2.22 2.22 0 0 1-1.4 2.5M337.2 171.6a1.38 1.38 0 0 1 1.9 1.2 .86 .86 0 0 1 0 1.1 .86 .86 0 0 1-1 .3 2.19 2.19 0 0 1-.9-2.6zM337.8 171.4a2.17 2.17 0 0 0 1.4 2.5M341.4 168.4a.55 .55 0 0 1 .5 .3 .55 .55 0 0 1-.1 .6l-.4-.4zM342.7 168.2a1.9 1.9 0 0 1 2.6 1.2l.5 1a1.73 1.73 0 0 1-.1 1.8 1.73 1.73 0 0 1-2.6-1 2.81 2.81 0 0 1-.4-3zM343.3 167.9a3.3 3.3 0 0 0 2.4 4.2M346.5 171.2a.75 .75 0 0 1 .9 .4 .75 .75 0 0 1-.2 1l-.7-.7zM347.2 171.4l.3 .5M351.7 179.5l.1 .2"/>
<path d="M351.7 179.3v.2M351.8 178.6l-.2 .3 .2 .8M351.8 178.6a1.26 1.26 0 0 1 1.2 .6 1.26 1.26 0 0 1-.1 1.4h-.3M351.8 179.7l.8 .9M351.8 179.2v-.2a.82 .82 0 0 1 1 1.1M351.8 179.2l-.1 .3M351.8 178.6l.6-.4a1.2 1.2 0 0 1 1.3 .9 1.2 1.2 0 0 1-.7 1.4M351.8 179.2l.2-.1 .4 .3 .2 .3-.2 .5M351.8 179.7l.6 .6M351.8 179.2v.1M351.9 178.9a.79 .79 0 0 1 .9 .4 .79 .79 0 0 1 0 .9M352.2 177.9l-.1 .5"/>
<path d="M352.4 177.8a1.01 1.01 0 0 1 .6-.9 1.01 1.01 0 0 1 1.1 .1 2.58 2.58 0 0 1 1.1 3.2l-.4 .3M352.6 175.3v1.9M352.6 175.3l.5-.3 16 9.2M352.6 175.3l15.9 9.2M353 176.9a2.48 2.48 0 0 1 1.9 3.5h-1M353.1 177.8l1 1.2M353.1 177.8l-.9 .1M353.6 177.5l-.9 .1-.5 .3M353.6 177.5l1 1.2M353.6 177.5l-.5 .3M354.1 179v1.3M354.6 178.7a1.25 1.25 0 0 1-.5 1.6"/>
<path d="M354.6 178.7l-.5 .3M355.3 176.3l1.1-.6a1.64 1.64 0 0 1 1.5 2.1M359.7 178.8a8.1 8.1 0 0 1 7.3 3.9l.4 .6M360.4 178.7l-.5 .2M362.9 171.3l.1-.1a.59 .59 0 0 1 .6 .3 .59 .59 0 0 1-.1 .7h-.1M363 171.7a.67 .67 0 0 1-.2-1 .67 .67 0 0 1 1-.1 1.34 1.34 0 0 1 .3 1.9h-.3l-.7-.6M363 170.5l.6-.4a1.32 1.32 0 0 1 1.2 2l-.6 .4M363.1 170.9a.73 .73 0 0 1 .9 .3 .73 .73 0 0 1-.2 1M363.3 172.1l.2 .1M363.4 172.2a.66 .66 0 0 1-.5-.6 .66 .66 0 0 1 .5-.7 .98 .98 0 0 1 .4 1.3M363.5 172.2h.3M363.6 169.7l1.1 .3"/>
<path d="M363.6 169.7l-.3 .6M363.6 169.7l.5-.3 1.1 .3M363.9 169.5l.1-.2a1.11 1.11 0 0 1 1.7 .6l.6 1.4-.2 .7M364.2 169.2l.7-.2 .7 .4M364.5 172.3l.7 .1M364.7 170l.8 1.4M365.2 169.7l.8 1.4M365.2 169.7l-.5 .3M365.5 171.4l-.3 1M365.6 169.4l.8 1.4M366 171.1l-.5 .3M366 171.1l-.3 .9-.5 .4"/>
<path d="M366.1 169.3l-.5 .2M366.1 169.3l-.5 .1M366.1 169.3l.5 .4M366.1 169.3l.6 .5 .1 .5M366.1 172.1l-.2 .1M366.4 170.8a1.01 1.01 0 0 1-.9 1.5M366.6 169.8l.2 .5M366.7 170.4l-.3 .3M366.8 170.4l-.4 .4M366.8 170.3v.1M98.6 199.7l.1 .2M100 197.1a1.7 1.7 0 0 1 2.8-.2 4.2 4.2 0 0 1-3 5.1 1.55 1.55 0 0 1-1.2-2.3l.4-1.2z"/>
<path d="M100.2 197h.2M100.4 197a1.36 1.36 0 0 1 .1 2.2l-.6 .7a.87 .87 0 0 1-1.2 0M100.4 197a2.19 2.19 0 0 1-1.7 2.9M252.5 187.3l.6 .5M253.4 186.9l.3 .2M253.6 185.3l.8 .1M253.6 199.2l.8 .1M253.6 186.2l.1 .2M253.7 186.4l.4 .3M253.7 186.4l-.3 .4M254.1 186.7v-.5h-.4l-.3 .4v.5h.3M254.1 186.7l-.4 .4"/>
<path d="M254.3 197.2l1.1 .7M254.4 185.4a1.6 1.6 0 0 0-1.3 2.4M254.4 185.4l.3 .9M254.4 199.3l.3 .4-.2 1M254.4 199.3a1.6 1.6 0 0 0-1.3 2.4M254.6 186.6a.85 .85 0 0 0-.1-1.4 .85 .85 0 0 0-1.3 .5 1.45 1.45 0 0 0-.1 2.3l.8-.3 .7-.9M254.7 186.5a1.57 1.57 0 0 1-1.6 1.3M255 197.9l1.3 .3M255.3 187.1l.1 .1M255.4 187.2l3.3 1.9a4 4 0 0 0-.2 4.2l.2 .2M255.5 186.9l-.1 .2M258.1 192.7l.9 .5"/>
<path d="M258.7 193.5l-2.3 4-.5 .3-.5 .1M258.9 193.5l-2.3 3.9-.5 .5h-.7M259.9 187.8a1.93 1.93 0 0 1 3.2-.2 4.8 4.8 0 0 1-3.5 5.7 1.85 1.85 0 0 1-1.3-2.8l.8-1.6zM261.7 186.5l.8 .5M262.5 191.2l.2 .1M262.6 191l.2 .1M262.7 191.3l2.3 1.4M262.7 191.3a3.4 3.4 0 0 1-4 2.2M262.7 186.6a3.3 3.3 0 0 0-3.3 1.5l-.5 .7-3.5-1.9M262.7 186.6l.1 .1M262.7 191.1l-.1 .2M262.8 191.1l2.3 1.3"/>
<path d="M262.8 186.7a3.1 3.1 0 0 1 .2 4l-.2 .4M263.7 180.9l1 .6M264.4 192l-.1 .3M264.7 181.1l.8 1.1M264.7 181.5l.3 .4v.7l-2.3 4M264.7 181.5a4.9 4.9 0 0 1 2.3 4 11.5 11.5 0 0 1-.7 4.7l-1.2 2.2M265 181.4l.1 1.3-2.3 4M265 192.7h.1a12.2 12.2 0 0 1-6.5 5.5l-1.6 .1-1.6-.4M265.1 192.4l-.1 .3M265.6 193.7l.5 .5M266.6 191.7l.4-.1 .5 .2M266.7 192.6l.1 .2"/>
<path d="M266.8 192.8l.4 .2M266.8 192.8l-.3 .4 .3 .2M266.9 187.5a5.7 5.7 0 0 0-1.7-6 5.6 5.6 0 0 0-6.3 1.3 14.1 14.1 0 0 0-5.3 12.9 3.8 3.8 0 0 0 5.8 2.4l2.2-1.4M267.2 193v-.5h-.4l-.3 .4v.5h.3M267.2 193l-.4 .4M267.5 191.8a1.59 1.59 0 0 1-1.4 2.4M267.5 191.8a1.6 1.6 0 0 0-1.4 2.4M267.7 192.8a.82 .82 0 0 0 .1-.9 .82 .82 0 0 0-.9-.4 1.96 1.96 0 0 0-.9 2.8 1.49 1.49 0 0 0 1.7-1.2M276.6 185.8a.47 .47 0 0 1 .7-.1 .47 .47 0 0 1-.1 .7 .52 .52 0 0 1-.7 .6 .52 .52 0 0 1-.1-.9zM276.6 185.8l-.3 .6M279 183a1.24 1.24 0 0 1 1.3-.7 1.24 1.24 0 0 1 1.1 .9 3.4 3.4 0 0 1-2.9 3.7 1.8 1.8 0 0 1-.3-2.6zM280.5 182.4a3.3 3.3 0 0 1-2.4 4.2"/>
<path d="M281.9 183l.5-.2a.52 .52 0 0 1 0 .6 .52 .52 0 0 1-.6 .2zM298.9 185.6l.1 .1M299.2 183.6l.9-.5a.94 .94 0 0 1 .7 .6 .94 .94 0 0 1-.2 1 1.41 1.41 0 0 1-1.9 1.1 2.04 2.04 0 0 1 .5-2.2zM299.3 183.7a.79 .79 0 0 1 1.2-.3 .79 .79 0 0 1 0 1.2 1.06 1.06 0 0 1-.6 1 1.06 1.06 0 0 1-1.2-.2v-.7zM299.4 184.7h-.1M299.4 184.7l.4 .2M299.7 184.1l-.3 .6M299.7 184.1l.3 .3M299.7 184.1h.1M300 184.4l-.1-.4-.4 .1-.2 .6 .1 .3 .4-.1M300 184.4l-.2 .5M300.2 183.3h.2"/>
<path d="M320.9 183.6l.1-.1a.65 .65 0 0 1 .6 .3 .65 .65 0 0 1-.1 .7M321 183.3l-.1 .7 .4 .4M321 183.3a.7 .7 0 0 1 .8 .4 .7 .7 0 0 1-.3 .9l-.2-.2M321 184l-.3-.9a.89 .89 0 0 1 1-.2 .89 .89 0 0 1 .6 .9l-.1 1M321 183.3l.4-.2 .4 .3 .3 .9-.3 .3M321 182.8l.6-.3a1.29 1.29 0 0 1 1.1 2l-.6 .3M321 184.2l.7 .6h.5M321.3 182.6l-1-2.5-.4-2.4 1-32.8a3.9 3.9 0 0 1 1.7-3.8 3.9 3.9 0 0 1 4.2 .1l28.1 16.2a66 66 0 0 1 25.3 29.6 57.1 57.1 0 0 1 5.7 29.8 3.7 3.7 0 0 1-5.9 2.7l-53.6-30.9a12.9 12.9 0 0 1-4-3.9l.7 .1M321.3 184.4l.1 .1M321.6 182l-.3 .7M321.6 182l1.1 .3M321.6 182l.4-.3 1.1 .3"/>
<path d="M321.8 181.8a1.04 1.04 0 0 1 1.1-.4 1.04 1.04 0 0 1 .8 .8 1.29 1.29 0 0 1 .6 1.3 1.29 1.29 0 0 1-.9 1.1M322.1 181.5a1.44 1.44 0 0 1 2 1l.2 .6M322.7 182.3l.7 1.4M323.1 182l.8 1.4M323.1 182l-.4 .3M323.4 183.7l-.3 1.1M323.6 181.7l.4-.1-.5 .2zM323.9 183.4l-.4 1.1-.4 .3M323.9 183.4l-.5 .3M324 181.6l.2 .1M324.2 181.7a.81 .81 0 0 1 .5 .7 .81 .81 0 0 1-.4 .7M324.2 181.7l.5 .8"/>
<path d="M324.3 183.1v1l-.4 .4M324.6 182.9l-.3 .2M341.4 180.6a.48 .48 0 0 1 .6 .3 .48 .48 0 0 1-.3 .6l-.3-.4zM342.7 180.5a1.68 1.68 0 0 1 2.4 .8 2.53 2.53 0 0 1 .2 3.4 3 3 0 0 1-2.8-4.1zM343.3 180.2a3.3 3.3 0 0 0 2.4 4.2M346.5 183.5a.79 .79 0 0 1 .9 .4 .79 .79 0 0 1-.1 .9h-.3l-.4-.4zM347.2 183.6l.3 .6M350.8 197.8l15.9 9.2M350.8 197.8v3.1l15.9 9.2M351.7 193.3l.2-.3a.66 .66 0 0 1 .5 1.1h-.1M351.7 193.3l.1 .3M351.8 193.6l.8 .8"/>
<path d="M351.8 193.6l-.2-.9a.69 .69 0 0 1 .7-.3 .69 .69 0 0 1 .6 .6l.3 1.1-.3 .3h-.3M351.8 192.4l.6-.3a1.37 1.37 0 0 1 1.2 2l-.6 .3M351.8 193.6l.5 .5M352 192.8a.99 .99 0 0 1 .8 1.3M352 192.8a.82 .82 0 0 1 .8 .4 .82 .82 0 0 1 0 .9M352 192.8l-.3 .5M352 192.8h-.1M352.2 191.8l-.1 .5M352.3 180.2h.1M352.3 194.1h.4M352.4 191.6a1.01 1.01 0 0 1 .6-.9 1.01 1.01 0 0 1 1.1 .2 2.27 2.27 0 0 1 .9 3.3l-.5 .2-.6-.2M352.6 196.8l15.9 9.2"/>
<path d="M352.6 196.8l-1.8 1M352.6 180.6v10.5M352.6 194.4v2.4M352.8 180.1l-.1 .2M352.8 180.2l-.4 .1M352.8 194.1h-.2M352.8 190.9a2.36 2.36 0 0 1 2.4 2.8l-.3 .6M353.1 191.7l1 1.2M353.1 191.7l-.9 .1M353.2 180.4h.1M353.3 180.4h.5M353.6 191.4l1 1.2"/>
<path d="M353.6 191.4h-.8l-.6 .4M353.6 191.4l-.5 .3M353.8 194.2l-.6 .1M354.1 194.2h-.3M354.1 192.9v1.3M354.1 180.3l-.3 .1M354.6 192.6a1.28 1.28 0 0 1-.5 1.6M354.6 192.6l-.5 .3M364.8 186.2a1.2 1.2 0 0 1 1.2 .3 1.2 1.2 0 0 1 .3 1.2l-.2 .3a1.31 1.31 0 0 1-1.3-1.8zM364.8 187l.6 .7M364.8 187a.52 .52 0 0 1 .8 0 .52 .52 0 0 1-.1 .7h-.1M364.9 199.9l.6-.3a1.33 1.33 0 0 1 1.1 2l-.5 .4"/>
<path d="M364.9 186.1l.6-.3a1.33 1.33 0 0 1 1.1 1.9l-.5 .4M365 186.5h.3M365.3 185.5l-.1 .4M365.3 199.3l-.1 .5M365.3 186.5l.5 .5v.7M365.3 186.4a.85 .85 0 0 1 .5 1.3M365.3 186.4l-.4 .2-.1 .4M365.4 187.7h.5M365.5 199.2a1.15 1.15 0 0 1 1-1 1.15 1.15 0 0 1 1.2 .7l.5 .9 .3 .9M365.8 187.7l-.1 .1M365.9 198.4a2.33 2.33 0 0 1 2.1 3.4l-.4 .2-.7-.2M366.1 184.4a2.46 2.46 0 0 1 1.9 3.6l-.6 .1-.5-.2"/>
<path d="M366.1 184.4l-.5 .4-.1 .5M366.1 184.4a2.26 2.26 0 0 1 2.4 2.4M366.2 199.3h-.9M366.2 199.3l1 1.1M366.2 185.3l1 1.3M366.7 185.1l-.7 .3-.7 .1M366.7 185.1l1 1.2M366.7 185.1l-1 .1-.4 .3M366.7 198.9l-1.4 .4M366.7 198.9l1 1.3M366.7 198.9l-.5 .4M367.2 187.9l-.9 .1"/>
<path d="M367.2 186.6v1.3M367.7 186.3a1.28 1.28 0 0 1-.5 1.6M367.7 186.3l-.5 .3M368.4 183.8l1.1-.5a1.51 1.51 0 0 1 1.3 2.3l-1.7 1M368.5 184.5v21.5M368.5 187.1l-.1 .5-.5 .4M369.1 197.4a1.4 1.4 0 0 1 1.7 .3 1.4 1.4 0 0 1 .1 1.6l-1.8 1.1M369.1 184.2v24.5l-2.4 1.4M369.1 184.2l-.6 .3M369.3 186.4a9.8 9.8 0 0 1 .3 8.4l-.5 .7M369.6 194.8l-.5 .4M105.6 203.2l.3 .6 5.3 3.1a3.7 3.7 0 0 1 3-3.1l.7 .3"/>
<path d="M105.6 202.7v.5M106.2 201.6l-.4 .6-.2 1M106.2 201.6l-.5 1M106.2 201.6l1-.4 5.4 3.1M113 206.8h-.3M113 206.8l.7 .5M113.1 204l-1.3 .9a3.1 3.1 0 0 0-.6 3 1.72 1.72 0 0 0 1.5 1.1 1.72 1.72 0 0 0 1.6-.9 3.3 3.3 0 0 0 .8-3.8 1.97 1.97 0 0 0-2.8 1.1 2.9 2.9 0 0 0-.3 3.4M113.4 205.7l.1 .1M113.5 205.8l-.5 1M113.5 205.8l.8 .4M114.3 206.2l-.2-.7-.8 .2-.6 1.1 .2 .7 .8-.2M114.3 206.2l-.6 1.1"/>
<path d="M241.2 218.9a1.54 1.54 0 0 0 1.8-1.6 .72 .72 0 0 0-.5-.8 .72 .72 0 0 0-.9 .5 1.6 1.6 0 0 0-.3 1.9M241.6 216.8l.9-.4a.94 .94 0 0 1 .7 .6 .94 .94 0 0 1-.2 1 1.41 1.41 0 0 1-1.9 1 1.86 1.86 0 0 1 .5-2.2zM241.8 217.9l-.1 .1M241.8 217.9l.3 .3M242 217.4h.1M242.1 217.4l-.3 .5M242.1 217.4l.3 .3M242.4 217.7l-.1-.4-.4 .1-.3 .5 .2 .4 .3-.1M242.4 217.7l-.3 .5M242.6 216.5l.1 .1M252.5 201.2l.6 .5M253.1 201.7h.5"/>
<path d="M253.4 200.8l.3 .2M253.6 200.2h.1M253.7 200.3l-.3 .4M253.7 200.2v.1M253.7 200.3l.4 .2M254 201.4l-.4 .3M254.1 201.4l-.5 .4M254.1 200.5v-.4l-.4-.1-.3 .5v.5h.3M254.1 200.5l-.4 .5M254.2 201.2l-.2 .2M254.4 201a1.18 1.18 0 0 0-.1-1.9 1.95 1.95 0 0 0-1.7 2.4l.6 .4 .4-.1M254.4 201l-.3 .4"/>
<path d="M254.5 200.9l-.2 .3M364.8 200.9l.1-.2a.53 .53 0 0 1 .7 .2 .53 .53 0 0 1-.2 .7h-.2M364.8 200.9l.4 .7M364.9 200a1.24 1.24 0 0 1 1.2 .6 1.24 1.24 0 0 1-.1 1.4 1.36 1.36 0 0 1-1.1-2zM365 200.4a.76 .76 0 0 1 .9 .3 .76 .76 0 0 1-.1 .9M365 200.4l-.2 .5M365.1 200.4a.97 .97 0 0 1 .7 1.2M365.1 200.3l-.1 .1M365.2 201.6h.7M365.8 201.6l-.1 .1M366.7 207v3.1M367.2 200.4v1.3"/>
<path d="M367.2 201.7l-.9 .1M367.7 200.2a1.25 1.25 0 0 1-.5 1.5M367.7 200.2l-.5 .2M368.5 206l-1.8 1M368.5 201l-.3 .7-.3 .2M378.5 217a.4 .4 0 0 1 .5-.3 .4 .4 0 0 1 .3 .5v.5h-.4M378.5 217.3l.7 .7 .6 .1M378.5 217.3a.71 .71 0 0 1-.2-.8 .71 .71 0 0 1 .7-.4l.9 1-.1 1M378.6 216.1l.6-.3a1.29 1.29 0 0 1 1.1 1.9l-.5 .4M378.7 216.5a.76 .76 0 0 1 .9 .4 .76 .76 0 0 1-.2 .9M378.7 216.5a.72 .72 0 0 1 .8 .5 .72 .72 0 0 1-.3 .8h-.2M378.7 216.5l-.2 .8"/>
<path d="M378.7 217.5l.1 .2M379.2 215.3l.5-.3 1.1 .3M379.2 215.3l1.1 .3M379.2 215.3l-.3 .6M379.4 215.1l.1-.2a1.08 1.08 0 0 1 1.6 .4l.7 1.3-.1 1M379.7 214.8a1.39 1.39 0 0 1 2 1l.3 .6M380.1 217.9l.6 .2M380.3 215.6l.7 1.4M380.8 215.3l.7 1.4M380.8 215.3l-.5 .3M381 217l-.3 1.1M381.2 215.1l.5-.2 .5 .5"/>
<path d="M381.2 215.1l.6-.1 .4 .4M381.4 217.8h-.4M381.5 216.7l-.3 1.1-.5 .3M381.5 216.7l-.5 .3M381.8 217.6l-.3 .2M382 216.4v.3a.94 .94 0 0 1-.6 1.1M382.2 215.4l.1 .3M382.2 215.5l.1 .2M382.3 215.7v.5l-.3 .2M382.3 215.7v.3l-.3 .4"/>
</g>
<g fill="#000">
<circle cx="255.3" cy="187.1" r=".18"/>
<circle cx="255.4" cy="186.9" r=".18"/>
</g>
<g fill="none" stroke="#000" stroke-width=".71">
<path d="M10.1 9.9h400v277.1h-400zM70.1 6.5v3.4M140.1 6.5v3.4M207.2 5h5.8l-2.9 4.9zM210.1 0v9.9M280.1 6.5v3.4M350.1 6.5v3.4M6.7 74.2h3.4M410.1 74.2h3.5M.1 148.5h10M5.1 145.6l5 2.9-5 2.9zM410.1 148.5h10"/>
<path d="M410.1 148.5l5-2.9v5.8zM6.7 222.7h3.4M410.1 222.7h3.5M70.1 287v3.4M140.1 287v3.4M210.1 287v10M210.1 287l2.9 5h-5.8zM280.1 287v3.4M350.1 287v3.4"/>
</g>
<path d="M270.1 257h140v30h-140zM303.2 257v16M350.1 257v30M390.1 257v12M270.1 265h33.1M270.1 273h80M350.1 277h60M350.1 269h60M350.1 263h60M370.1 277v10M390.1 277v10" fill="none" stroke="#000" stroke-width=".51"/>
<g fill="#000">
<path d="M191.6 38.7l.7 .7-2.2 1.4zM200.3 44.5l.7 .7-2.1 1.4zM67.5 67.5l.7 .7-2.1 1.4zM77.5 72.8l.8 .7-2.2 1.4zM225.5 60.1l.6 .7-2.1 1.4zM168.1 87.2l.1 .6zM167.9 87l.3 .8zM167.8 86.8l.4 1zM167.5 86.7l.7 1.1zM167.3 86.6l.2 .1 .7 1.1zM167 86.5l.3 .1 .9 1.2zM166.7 86.5h.3l1.2 1.3z"/>
<path d="M166.5 86.6l.2-.1 1.5 1.3zM166.2 86.7l.3-.1 1.7 1.2zM166 86.9l.2-.2 2 1.1zM166 86.9l2.2 .9-2.3-.7zM165.9 87.1l2.3 .7-2.4-.4zM165.8 88.2l2.4-.4-2.3 .6zM165.9 88.4l2.3-.6-2.2 .8zM166 88.6l2.2-.8-2 1zM166.2 88.8l2-1-1.7 1.1zM166.5 88.9l1.7-1.1-1.5 1.2zM166.7 89l1.5-1.2-1.2 1.2zM168.2 87.8l-.9 1.2h-.3z"/>
<path d="M168.2 87.8l-.7 1.1-.2 .1zM168.2 87.8l-.7 1.1zM168.2 87.8l-.4 .9zM168.2 87.8l-.3 .8zM168.2 87.8l-.1 .5zM168.2 87.8v.3zM65.6 135.7l.1 .6zM65.4 135.5l.3 .8zM65.3 135.3l.4 1zM65.1 135.1l.6 1.2zM64.8 135l.3 .1 .6 1.2zM64.5 135h.3l.9 1.3z"/>
<path d="M64.3 135h.2l1.2 1.3zM64 135.1l.3-.1 1.4 1.3zM63.7 135.2l.3-.1 1.7 1.2zM63.5 135.4l.2-.2 2 1.1zM63.5 135.4l2.2 .9-2.3-.7zM63.4 135.6l2.3 .7-2.4-.5zM63.3 136.7l2.4-.4-2.3 .6zM63.4 136.9l2.3-.6-2.2 .8zM63.5 137.1l2.2-.8-2 1zM63.7 137.3l2-1-1.7 1.1zM64 137.4l1.7-1.1-1.4 1.2zM64.3 137.5l1.4-1.2-1.2 1.2z"/>
<path d="M65.7 136.3l-.9 1.2h-.3zM65.7 136.3l-.9 1.2zM65.7 136.3l-.6 1zM65.7 136.3l-.4 .9zM65.7 136.3l-.3 .7zM65.7 136.3l-.1 .5zM65.7 136.3v.2zM81.3 145.6l2.1-1.4-1.4 2.1zM169.4 155.8l.6 .7-2.1 1.4z"/>
</g>
<path d="M165.7 87.6h2.5M63.2 136.1h2.5" fill="none" stroke="#000" stroke-width=".42"/>
<path d="M165.7 88h2.5M63.2 136.5h2.5" fill="none" stroke="#000" stroke-width=".38"/>
<g font-size="12.6">
<text x="263" y="42">MONTAJE PERIFÉRICO</text>
<text x="261.8" y="56.3">SMK_SLVSMC_LPANEL</text>
</g>
<text font-size="7.9" x="20.5" y="234.5">NOTAS DE MONTAJE:</text>
<g font-size="6.3">
<text x="20.5" y="242.2">1/ En el panel izquierdo hay que montar los separadores que vienen con la propia tarjeta electrónica.</text>
<text x="20.5" y="249.4">2/ Se deben montar arandelas de Nylon de métrica 3 (ITEM 2) para sujetar la placa y no toquen el circuito eléctrico.</text>
<text x="20.5" y="256.6">3/ Los ITEMs 3, 1 y 5 atornillan la chapa botonera (ITEM 6) contra la fibra del salpicadero</text>
</g>
<g font-size="4.7">
<text x="304.6" y="260.8">Plano de montaje</text>
<text x="304.6" y="266.2">periférico</text>
<text x="304.6" y="271.6">SMK_SLVSMC_LPANEL</text>
</g>
<g font-size="4.2">
<text x="34" y="9.6">6</text>
<text x="104" y="9.6">5</text>
<text x="174" y="9.6">4</text>
<text x="244" y="9.6">3</text>
<text x="314" y="9.6">2</text>
<text x="384" y="9.6">1</text>
<text x="6.8" y="38.7">D</text>
<text x="410.6" y="38.7">D</text>
<text x="7" y="112.9">C</text>
<text x="410.8" y="112.9">C</text>
<text x="7" y="187.1">B</text>
<text x="410.8" y="187.1">B</text>
<text x="7" y="261.4">A</text>
<text x="410.8" y="261.4">A</text>
<text x="34" y="290.4">6</text>
<text x="104" y="290.4">5</text>
<text x="174" y="290.4">4</text>
<text x="244" y="290.4">3</text>
<text x="314" y="290.4">2</text>
<text x="384" y="290.4">1</text>
</g>
<g font-size="3.9">
<text x="199.5" y="31.7">5</text>
<text x="208.4" y="37.5">1</text>
<text x="234.5" y="52">3</text>
<text x="73.5" y="62.5">5</text>
<text x="83" y="68.4">2</text>
<text x="145.2" y="68.3">6</text>
<text x="260.5" y="78.6">ITEM</text>
<text x="263.6" y="83.9">1</text>
<text x="270.5" y="78.7">QTY</text>
<text x="272.8" y="83.9">4</text>
<text x="278.8" y="83.9">DIN 125 - A 3,2</text>
<text x="286.3" y="78.6">PART NUMBER</text>
<text x="341.7" y="78.7">DESCRIPTION</text>
<text x="263.6" y="89.2">2</text>
<text x="272.8" y="89.2">4</text>
<text x="278.8" y="89.2">DIN 125 - A 3,2</text>
<text x="319.5" y="84">Washer</text>
<text x="319.5" y="89.3">Washer Nylon</text>
<text x="263.6" y="94.6">3</text>
<text x="272.8" y="94.6">4</text>
<text x="278.8" y="94.6">DIN 7991 - M3 x 10</text>
<text x="319.5" y="94.7">Countersunk Screw</text>
<text x="263.6" y="99.9">4</text>
<text x="272.8" y="99.9">4</text>
<text x="278.8" y="99.9">DIN 7991 - M3 x 16</text>
<text x="319.5" y="100">Countersunk Screw</text>
<text x="263.6" y="105.2">5</text>
<text x="272.8" y="105.2">8</text>
<text x="278.8" y="105.2">DIN 985 - M3</text>
<text x="319.5" y="105.2">Hex Nut</text>
<text x="263.6" y="110.5">6</text>
<text x="272.8" y="110.5">1</text>
<text x="278.8" y="110.5">SIL-026-LPANEL-02</text>
<text x="319.5" y="110.6">Chapa botonera izquierda. Chapa 2 mm</text>
<text x="263.6" y="115.8">7</text>
<text x="272.8" y="115.8">4</text>
<text x="278.8" y="115.9">Separadores Shanpu</text>
<text x="319.5" y="115.9">Separadores Shanpu</text>
<text x="263.6" y="121.2">8</text>
<text x="272.8" y="121.2">1</text>
<text x="278.8" y="121.2">Shanpu SPD5K-AM009</text>
<text x="319.5" y="121.2">Botonera</text>
<text x="47.8" y="153.2">8</text>
<text x="176.1" y="150.1">4</text>
<text x="71" y="156.9">7</text>
</g>
<text font-size="3.1" x="352.4" y="275">SMK_SLVSMC_LPANEL-ENS01</text>
<g font-size="2.4">
<text x="271.2" y="259.7">SCALE:</text>
<text x="350.6" y="260.8">DRAWN: Carlos Ruiz Madrigal</text>
<text x="391.2" y="260.6">01/06/2015</text>
<text x="350.6" y="267">CHECKED: Antonio Garcia</text>
<text x="391.2" y="266.7">02/06/2015</text>
<text x="350.6" y="271.4">DWG NO:</text>
<text x="351.6" y="279.3">REV</text>
<text x="372" y="279.4">SIZE</text>
<text x="391" y="279.6">SHEET</text>
<text x="377.9" y="283.8">A3</text>
<text x="398.3" y="283.8">1 /2</text>
</g>
</svg>
